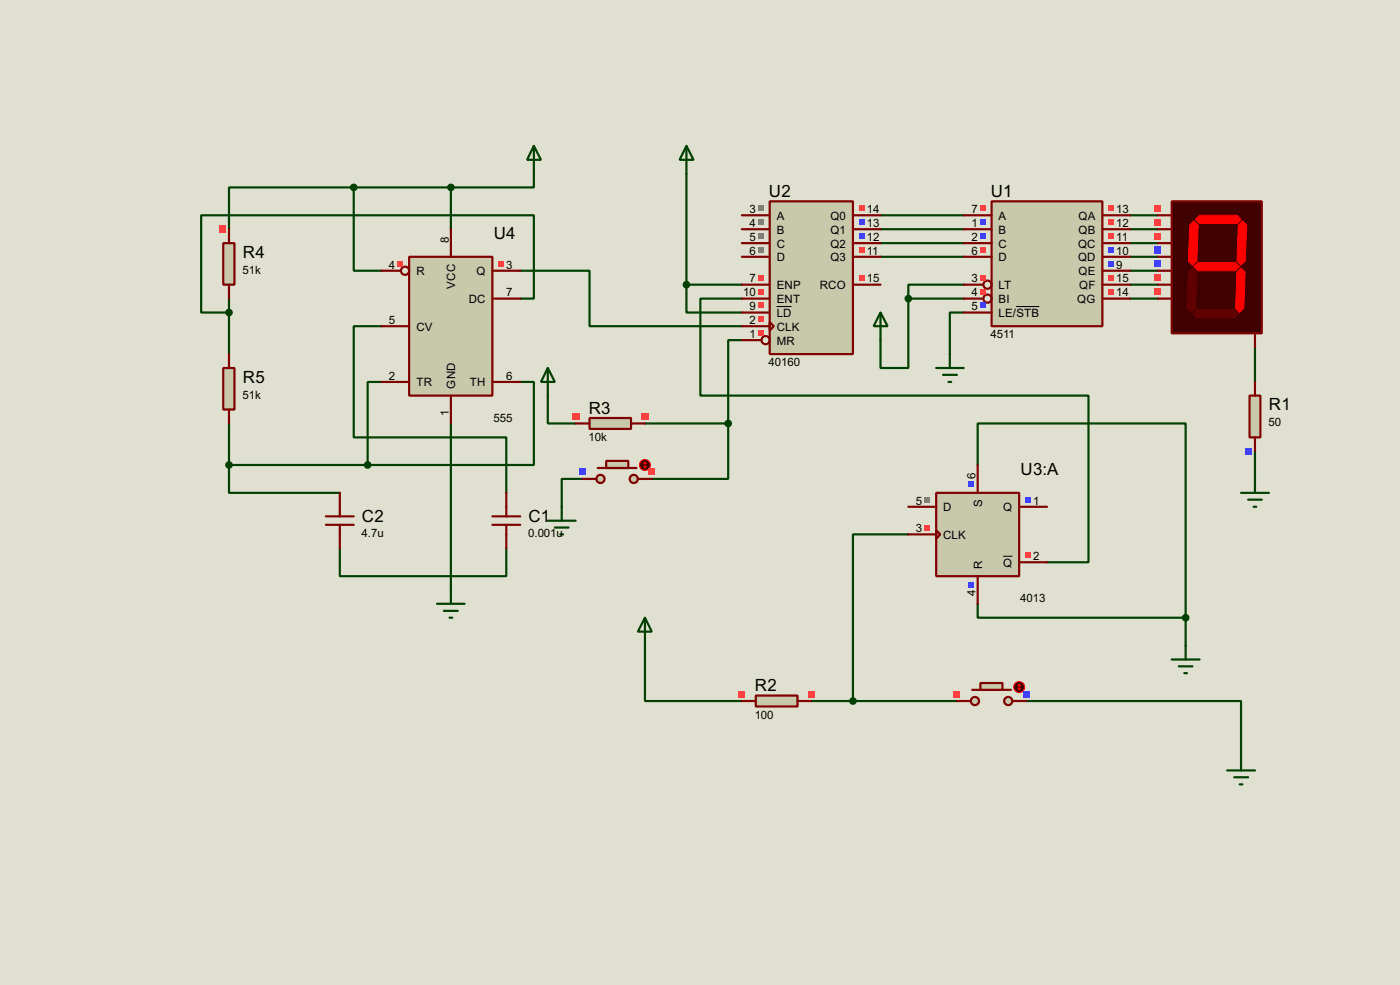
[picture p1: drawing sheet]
<svg xmlns="http://www.w3.org/2000/svg" width="256mm" height="180mm" viewBox="0 0 256 180" stroke-linecap="round" stroke-linejoin="round" font-family="sans-serif">
<path d="M0 0h256.5v180.3h-256.5z" fill="#e0e0d0"/>
<g fill="none" stroke="#004000" stroke-width=".4">
<path d="M64.8 34.3h-22.8v7.7M64.8 34.3v15.3h5.1M64.8 34.3h17.8M82.6 34.3v7.7M97.8 31.8v2.5h-15.2M125.8 31.8v20.3M161.3 39.4h15.3M207.1 39.4h5M42 54.7v10.1M69.9 59.7h-5.1v20.4h28v10.1M95.3 49.6h12.7v10.1h27.9M95.3 54.7h2.5v-15.3h-60.9v17.8h5.1"/>
<path d="M125.8 52.1v5.1h10.1M125.8 52.1h10.1M135.9 54.7h-7.6v17.7h71.1v30.5h-7.6M161.3 42h15.3M161.3 44.5h15.3M161.3 47h15.3M166.4 54.7v12.7h-5.1v-5.1M166.4 54.7h10.2M176.6 52.1h-10.2v2.6M176.6 57.2h-2.6v7.6M207.1 42h5M207.1 44.5h5"/>
<path d="M207.1 47h5M207.1 49.6h5M207.1 52.1h5M207.1 54.7h5M42 77.5v7.6M69.9 69.9h-2.5v15.2M82.6 77.5v30.5M95.3 69.9h2.5v15.2h-30.4M100.4 72.4v5.1h5.1M118.2 77.5h15.2M133.4 77.5v10.2h-14M135.9 62.3h-2.5v15.2"/>
<path d="M229.9 63.6v6.3M42 85.1v5.1h20.3M42 85.1h25.4M106.7 87.7h-3.8v5.1M166.4 97.8h-10.1v30.5M179.1 85.1v-7.6h38.1v35.6M229.9 82.6v5.1M62.3 100.4v5.1h30.5v-5.1M118.2 118.2v10.1h17.7M179.1 110.5v2.6h38.1M217.2 113.1v5.1M148.6 128.3h26.7"/>
<path d="M188 128.3h39.4v10.2"/>
</g>
<path d="M181.7 36.9h20.3v22.8h-20.3z" fill="#c8c8aa" stroke="#800000" stroke-width=".4"/>
<g fill="none" stroke="#800000" stroke-width=".4">
<path d="M176.6 39.4h5.1M202 39.4h5.1M176.6 42h5.1M176.6 44.5h5.1M176.6 47h5.1M176.6 52.1h3.5M176.6 54.7h3.5M176.6 57.2h5.1M202 42h5.1M202 44.5h5.1M202 47h5.1M202 52.1h5.1"/>
<path d="M202 54.7h5.1M202 49.6h5.1"/>
<circle cx="180.9" cy="54.7" r=".75"/>
<circle cx="180.9" cy="52.1" r=".75"/>
</g>
<path d="M186.2 56.1h4.2" fill="none" stroke="#000" stroke-width=".18"/>
<path d="M179.5 37.6h1v1.1h-1z" fill="#ff4040"/>
<g fill="#4040ff">
<path d="M179.5 40.2h1v1h-1z"/>
<path d="M179.5 42.7h1v1h-1z"/>
</g>
<g fill="#ff4040">
<path d="M179.5 45.3h1v1h-1z"/>
<path d="M179.5 50.3h1v1.1h-1z"/>
<path d="M179.5 52.9h1v1h-1z"/>
</g>
<path d="M179.5 55.4h1v1h-1z" fill="#4040ff"/>
<g fill="#ff4040">
<path d="M203.1 37.6h1v1.1h-1z"/>
<path d="M203.1 40.2h1v1h-1z"/>
<path d="M203.1 42.7h1v1h-1z"/>
</g>
<g fill="#4040ff">
<path d="M203.1 45.3h1v1h-1z"/>
<path d="M203.1 47.8h1v1h-1z"/>
</g>
<g fill="#ff4040">
<path d="M203.1 50.3h1v1.1h-1z"/>
<path d="M203.1 52.9h1v1h-1z"/>
</g>
<path d="M214.7 36.9h16.5v24.1h-16.5z" fill="#400000" stroke="#800000" stroke-width=".4"/>
<g fill="#f00" stroke="#f00" stroke-width=".18">
<path d="M219 40.2l.8-.8h6.8l.8 .8-.8 .7h-6.8z" fill-rule="evenodd"/>
<path d="M227.6 40.4l.8 .8-.3 6.6-.7 .8-.8-.8 .3-6.6z" fill-rule="evenodd"/>
<path d="M226.6 49.8l.8-.7 .7 .7-.2 6.6-.8 .8-.7-.8z" fill-rule="evenodd"/>
<path d="M218.7 40.4l.8 .8-.2 6.6-.8 .8-.8-.8 .3-6.6z" fill-rule="evenodd"/>
<path d="M218.7 48.8l.8-.7h6.9l.7 .7-.7 .8h-6.9z" fill-rule="evenodd"/>
</g>
<g fill="#600000" stroke="#600000" stroke-width=".18">
<path d="M218.5 57.5l.8-.8h6.8l.8 .8-.8 .7h-6.8z" fill-rule="evenodd"/>
<path d="M217.7 49.8l.8-.7 .8 .7-.3 6.6-.8 .8-.7-.8z" fill-rule="evenodd"/>
</g>
<path d="M212.1 39.4h2.6M212.1 42h2.6M212.1 44.5h2.6M212.1 47h2.6M212.1 49.6h2.6M212.1 52.1h2.6M212.1 54.7h2.6M229.9 61v2.6" fill="none" stroke="#800000" stroke-width=".4"/>
<g fill="#ff4040">
<path d="M211.5 37.5h1.3v1.3h-1.3z"/>
<path d="M211.5 40.1h1.3v1.2h-1.3z"/>
<path d="M211.5 42.6h1.3v1.3h-1.3z"/>
</g>
<g fill="#4040ff">
<path d="M211.5 45.1h1.3v1.3h-1.3z"/>
<path d="M211.5 47.7h1.3v1.2h-1.3z"/>
</g>
<g fill="#ff4040">
<path d="M211.5 50.2h1.3v1.3h-1.3z"/>
<path d="M211.5 52.8h1.3v1.2h-1.3z"/>
</g>
<path d="M227.4 90.2h5.1M228.7 91.5h2.5M229.7 92.8h.5M229.9 87.7v2.5" fill="none" stroke="#004000" stroke-width=".4"/>
<path d="M228.9 72.4h2v7.7h-2z" fill="#c8c8aa" stroke="#800000" stroke-width=".4"/>
<path d="M229.9 69.9v2.5M229.9 80.1v2.5" fill="none" stroke="#800000" stroke-width=".4"/>
<path d="M228 82h1.3v1.2h-1.3z" fill="#4040ff"/>
<path d="M141 36.9h15.3v27.9h-15.3z" fill="#c8c8aa" stroke="#800000" stroke-width=".4"/>
<g fill="none" stroke="#800000" stroke-width=".4">
<path d="M135.9 39.4h5.1M156.3 39.4h5M135.9 42h5.1M135.9 44.5h5.1M135.9 47h5.1M135.9 52.1h5.1M135.9 54.7h5.1M135.9 57.2h5.1M135.9 59.7h5.1M141 59l.8 .7-.8 .8zM156.3 42h5M156.3 44.5h5"/>
<path d="M156.3 47h5M156.3 52.1h5M135.9 62.3h3.6"/>
<circle cx="140.2" cy="62.3" r=".75"/>
</g>
<path d="M142.3 56.1h2.7" fill="none" stroke="#000" stroke-width=".18"/>
<g fill="#808080">
<path d="M138.9 37.6h1v1.1h-1z"/>
<path d="M138.9 40.2h1v1h-1z"/>
<path d="M138.9 42.7h1v1h-1z"/>
<path d="M138.9 45.3h1v1h-1z"/>
</g>
<g fill="#ff4040">
<path d="M138.9 50.3h1v1.1h-1z"/>
<path d="M138.9 52.9h1v1h-1z"/>
<path d="M138.9 55.4h1v1h-1z"/>
<path d="M138.9 58h1v1h-1z"/>
<path d="M138.9 60.5h1v1h-1z"/>
<path d="M157.4 37.6h1v1.1h-1z"/>
</g>
<g fill="#4040ff">
<path d="M157.4 40.2h1v1h-1z"/>
<path d="M157.4 42.7h1v1h-1z"/>
</g>
<g fill="#ff4040">
<path d="M157.4 45.3h1v1h-1z"/>
<path d="M157.4 50.3h1v1.1h-1z"/>
</g>
<path d="M125.8 26.7l1.3 2.6h-2.6zM125.8 26.7v5.1" fill="none" stroke="#004000" stroke-width=".4"/>
<path d="M171.5 90.2h15.2v15.3h-15.2z" fill="#c8c8aa" stroke="#800000" stroke-width=".4"/>
<path d="M166.4 92.8h5.1M166.4 97.8h5.1M171.5 97.1l.8 .7-.8 .8zM179.1 85.1v5.1M186.7 92.8h5.1M179.1 105.5v5M186.7 102.9h5.1" fill="none" stroke="#800000" stroke-width=".4"/>
<path d="M183.8 101.8h1.7" fill="none" stroke="#000" stroke-width=".18"/>
<path d="M169.3 91h1.1v1h-1.1z" fill="#808080"/>
<path d="M187.9 91h1v1h-1z" fill="#4040ff"/>
<g fill="#ff4040">
<path d="M169.3 96.1h1.1v1h-1.1z"/>
<path d="M187.9 101.1h1v1.1h-1z"/>
</g>
<g fill="#4040ff">
<path d="M177.3 106.6h1.1v1h-1.1z"/>
<path d="M177.3 88.1h1.1v1h-1.1z"/>
</g>
<g fill="#004000" stroke="#004000" stroke-width=".4">
<circle cx="125.7" cy="52.1" r=".5"/>
<circle cx="166.4" cy="54.7" r=".5"/>
<circle cx="217.2" cy="113.1" r=".5"/>
</g>
<path d="M161.3 57.2l1.3 2.5h-2.5zM161.3 57.2v5.1M171.5 67.4h5.1M172.8 68.6h2.5M173.8 69.9h.5M174 64.8v2.6M217.2 118.2v2.5M214.7 120.7h5.1M216 122h2.5M217 123.2h.5" fill="none" stroke="#004000" stroke-width=".4"/>
<path d="M138.5 127.3h7.6v2h-7.6z" fill="#c8c8aa" stroke="#800000" stroke-width=".4"/>
<path d="M135.9 128.3h2.6M146.1 128.3h2.5" fill="none" stroke="#800000" stroke-width=".4"/>
<g fill="#ff4040">
<path d="M135.3 126.4h1.3v1.3h-1.3z"/>
<path d="M148 126.4h1.3v1.3h-1.3z"/>
</g>
<g fill="#c8c8aa" stroke="#800000" stroke-width=".4">
<circle cx="184.7" cy="128.3" r=".75"/>
<circle cx="178.6" cy="128.3" r=".75"/>
</g>
<path d="M178.1 126.3h7.1" fill="none" stroke="#800000" stroke-width=".4"/>
<path d="M179.6 125h4.1v1.3h-4.1z" fill="#c8c8aa" stroke="#800000" stroke-width=".4"/>
<path d="M175.3 128.3h2.6M185.5 128.3h2.5" fill="none" stroke="#800000" stroke-width=".4"/>
<circle cx="186.7" cy="125.8" r="1" fill="#400000" stroke="#f00" stroke-width=".2"/>
<path d="M186.5 126l.2 .3M186.7 125.3v1M186.7 125.3l-.2 .2M186.7 125.3l.3 .2M187 126l-.3 .3" fill="none" stroke="#f00" stroke-width=".2"/>
<path d="M174.7 126.4h1.2v1.3h-1.2z" fill="#ff4040"/>
<path d="M187.4 126.4h1.2v1.3h-1.2z" fill="#4040ff"/>
<path d="M118.2 113.1l1.2 2.5h-2.5zM118.2 113.1v5.1M227.4 138.5v2.5M224.8 141h5.1M226.1 142.3h2.6M227.1 143.6h.5" fill="none" stroke="#004000" stroke-width=".4"/>
<circle cx="156.2" cy="128.3" r=".5" fill="#004000" stroke="#004000" stroke-width=".4"/>
<path d="M108 76.5h7.6v2h-7.6z" fill="#c8c8aa" stroke="#800000" stroke-width=".4"/>
<path d="M105.5 77.5h2.5M115.6 77.5h2.6" fill="none" stroke="#800000" stroke-width=".4"/>
<g fill="#ff4040">
<path d="M104.8 75.6h1.3v1.3h-1.3z"/>
<path d="M117.5 75.6h1.3v1.3h-1.3z"/>
</g>
<g fill="#c8c8aa" stroke="#800000" stroke-width=".4">
<circle cx="116.1" cy="87.7" r=".75"/>
<circle cx="110" cy="87.7" r=".75"/>
</g>
<path d="M109.5 85.7h7.1" fill="none" stroke="#800000" stroke-width=".4"/>
<path d="M111.1 84.4h4v1.3h-4z" fill="#c8c8aa" stroke="#800000" stroke-width=".4"/>
<path d="M106.7 87.7h2.6M116.9 87.7h2.5" fill="none" stroke="#800000" stroke-width=".4"/>
<circle cx="118.1" cy="85.1" r="1" fill="#400000" stroke="#f00" stroke-width=".2"/>
<path d="M117.9 85.4l.3 .3M118.2 84.6v1.1M118.2 84.6l-.3 .3M118.2 84.6l.2 .3M118.4 85.4l-.2 .3" fill="none" stroke="#f00" stroke-width=".2"/>
<path d="M106.1 85.8h1.3v1.2h-1.3z" fill="#4040ff"/>
<path d="M118.8 85.8h1.3v1.2h-1.3z" fill="#ff4040"/>
<path d="M100.4 67.4l1.3 2.5h-2.6zM100.4 67.4v5" fill="none" stroke="#004000" stroke-width=".4"/>
<path d="M75 47h15.2v25.4h-15.2z" fill="#c8c8aa" stroke="#800000" stroke-width=".4"/>
<g fill="none" stroke="#800000" stroke-width=".4">
<path d="M69.9 49.6h3.6M69.9 59.7h5.1M82.6 42v5M90.2 49.6h5.1M90.2 54.7h5.1M69.9 69.9h5.1M82.6 72.4v5.1M90.2 69.9h5.1"/>
<circle cx="74.2" cy="49.6" r=".75"/>
</g>
<g fill="#ff4040">
<path d="M72.8 47.8h1v1h-1z"/>
<path d="M91.4 47.8h1v1h-1z"/>
</g>
<circle cx="133.4" cy="77.5" r=".5" fill="#004000" stroke="#004000" stroke-width=".4"/>
<path d="M97.8 26.7l1.3 2.6h-2.5zM97.8 26.7v5.1M100.4 95.3h5.1M101.7 96.6h2.5M102.7 97.8h.5M102.9 92.8v2.5M80.1 110.5h5M81.3 111.8h2.6M82.4 113.1h.5M82.6 108v2.5" fill="none" stroke="#004000" stroke-width=".4"/>
<path d="M59.7 96.1h5.1M59.7 94.5h5.1M62.3 90.2v4.3M62.3 96.1v4.3M90.2 96.1h5.1M90.2 94.5h5.1M92.8 90.2v4.3M92.8 96.1v4.3" fill="none" stroke="#800000" stroke-width=".4"/>
<path d="M40.9 44.5h2.1v7.6h-2.1z" fill="#c8c8aa" stroke="#800000" stroke-width=".4"/>
<path d="M42 42v2.5M42 52.1v2.6" fill="none" stroke="#800000" stroke-width=".4"/>
<path d="M40.1 41.3h1.2v1.3h-1.2z" fill="#ff4040"/>
<path d="M40.9 67.4h2.1v7.6h-2.1z" fill="#c8c8aa" stroke="#800000" stroke-width=".4"/>
<path d="M42 64.8v2.6M42 75v2.5" fill="none" stroke="#800000" stroke-width=".4"/>
<g fill="#004000" stroke="#004000" stroke-width=".4">
<circle cx="64.8" cy="34.3" r=".5"/>
<circle cx="82.6" cy="34.3" r=".5"/>
<circle cx="41.9" cy="57.2" r=".5"/>
<circle cx="41.9" cy="85.1" r=".5"/>
<circle cx="67.3" cy="85.1" r=".5"/>
</g>
<g font-size="3.5">
<text x="140.9" y="36">U2</text>
<text x="181.5" y="36">U1</text>
<text x="44.5" y="47.2">R4</text>
<text x="90.5" y="43.7">U4</text>
<text x="44.5" y="70.1">R5</text>
<text x="107.9" y="75.7">R3</text>
<text x="232.5" y="75.1">R1</text>
<text x="187" y="86.9">U3:A</text>
<text x="66.3" y="95.5">C2</text>
<text x="96.8" y="95.5">C1</text>
<text x="138.3" y="126.5">R2</text>
</g>
<g font-size="2.4">
<text x="137.3" y="39">3</text>
<text x="137.3" y="41.6">4</text>
<text x="142.3" y="40.2">A</text>
<text x="152.1" y="40.2">Q0</text>
<text x="158.8" y="39">14</text>
<text x="158.8" y="41.6">13</text>
<text x="178" y="39">7</text>
<text x="178" y="41.6">1</text>
<text x="182.9" y="40.2">A</text>
<text x="197.6" y="40.2">QA</text>
<text x="204.5" y="39">13</text>
<text x="204.5" y="41.6">12</text>
<text x="82.2" y="44.5" transform="rotate(-90 82.2 44.5)">8</text>
<text x="137.3" y="44.1">5</text>
<text x="137.3" y="46.6">6</text>
<text x="142.3" y="42.7">B</text>
<text x="142.3" y="45.3">C</text>
<text x="142.3" y="47.8">D</text>
<text x="152.1" y="42.7">Q1</text>
<text x="152.1" y="45.3">Q2</text>
<text x="152.1" y="47.8">Q3</text>
<text x="158.8" y="44.1">12</text>
<text x="158.8" y="46.6">11</text>
<text x="178" y="44.1">2</text>
<text x="178" y="46.6">6</text>
<text x="182.9" y="42.7">B</text>
<text x="182.9" y="45.3">C</text>
<text x="182.9" y="47.8">D</text>
<text x="197.5" y="45.3">QC</text>
<text x="197.5" y="47.8">QD</text>
<text x="197.6" y="42.7">QB</text>
<text x="204.5" y="44.1">11</text>
<text x="204.5" y="46.6">10</text>
<text x="44.5" y="50.1">51k</text>
<text x="71.3" y="49.2">4</text>
<text x="76.3" y="50.4">R</text>
<text x="83.4" y="52.8" transform="rotate(-90 83.4 52.8)">VCC</text>
<text x="87.3" y="50.4">Q</text>
<text x="92.8" y="49.2">3</text>
<text x="137.3" y="51.7">7</text>
<text x="142.3" y="52.9">ENP</text>
<text x="150.2" y="52.9">RCO</text>
<text x="158.8" y="51.7">15</text>
<text x="178" y="51.7">3</text>
<text x="182.9" y="52.9">LT</text>
<text x="197.6" y="50.4">QE</text>
<text x="197.7" y="52.9">QF</text>
<text x="204.5" y="49.2">9</text>
<text x="204.5" y="51.7">15</text>
<text x="71.3" y="59.3">5</text>
<text x="85.9" y="55.4">DC</text>
<text x="92.8" y="54.3">7</text>
<text x="136.2" y="54.3">10</text>
<text x="137.3" y="56.8">9</text>
<text x="137.3" y="59.3">2</text>
<text x="142.3" y="55.4">ENT</text>
<text x="142.3" y="58">LD</text>
<text x="178" y="54.3">4</text>
<text x="178" y="56.8">5</text>
<text x="182.9" y="55.4">BI</text>
<text x="182.9" y="58">LE/STB</text>
<text x="197.3" y="55.4">QG</text>
<text x="204.5" y="54.3">14</text>
<text x="76.3" y="60.5">CV</text>
<text x="137.3" y="61.9">1</text>
<text x="142.3" y="60.5">CLK</text>
<text x="142.3" y="63.1">MR</text>
<text x="181.5" y="61.9">4511</text>
<text x="71.3" y="69.5">2</text>
<text x="76.3" y="70.7">TR</text>
<text x="83.4" y="71.1" transform="rotate(-90 83.4 71.1)">GND</text>
<text x="86.1" y="70.7">TH</text>
<text x="92.8" y="69.5">6</text>
<text x="140.8" y="67">40160</text>
<text x="44.5" y="73">51k</text>
<text x="82.2" y="76.1" transform="rotate(-90 82.2 76.1)">1</text>
<text x="90.4" y="77.2">555</text>
<text x="107.8" y="80.7">10k</text>
<text x="232.4" y="78.1">50</text>
<text x="178.7" y="87.7" transform="rotate(-90 178.7 87.7)">6</text>
<text x="167.8" y="92.4">5</text>
<text x="172.8" y="93.6">D</text>
<text x="179.9" y="92.9" transform="rotate(-90 179.9 92.9)">S</text>
<text x="183.8" y="93.6">Q</text>
<text x="189.3" y="92.4">1</text>
<text x="66.3" y="98.4">4.7u</text>
<text x="96.8" y="98.4">0.001u</text>
<text x="167.8" y="97.4">3</text>
<text x="172.8" y="98.6">CLK</text>
<text x="179.9" y="104.1" transform="rotate(-90 179.9 104.1)">R</text>
<text x="183.8" y="103.7">Q</text>
<text x="189.3" y="102.5">2</text>
<text x="178.7" y="109.2" transform="rotate(-90 178.7 109.2)">4</text>
<text x="186.9" y="110.2">4013</text>
<text x="138.3" y="131.5">100</text>
</g>
</svg>
